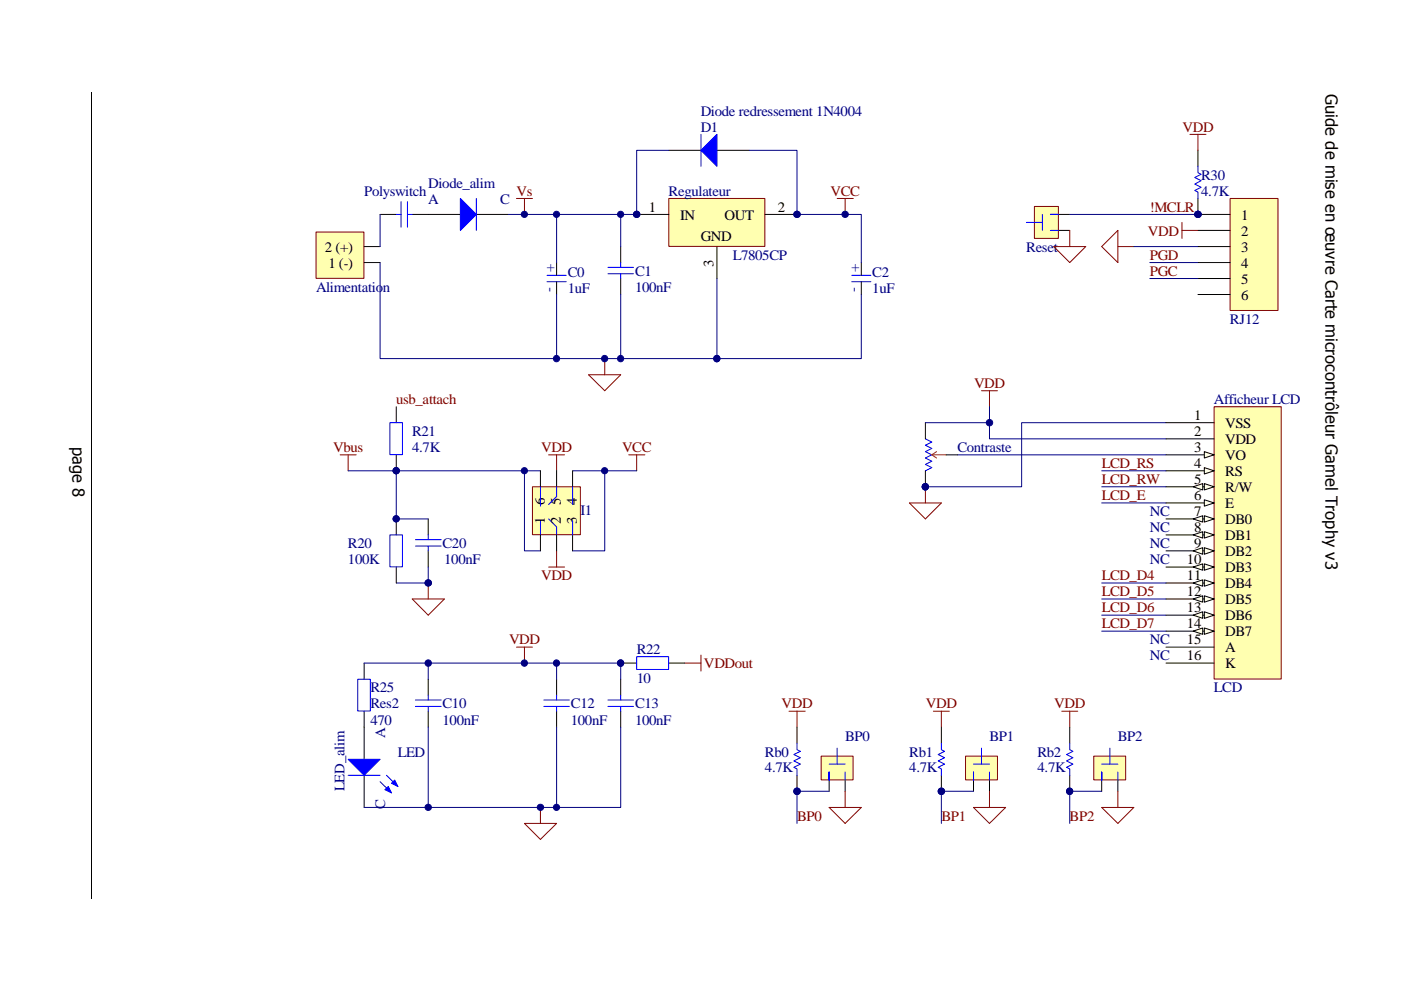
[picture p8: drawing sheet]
<svg xmlns="http://www.w3.org/2000/svg" width="297mm" height="210mm" viewBox="0 0 297 210" stroke-linecap="round" stroke-linejoin="round" font-family="sans-serif">
<path d="M19.4 19.5v171" fill="none" stroke="#000" stroke-width=".21"/>
<path d="M177.5 42.1h3.4M179.2 42.1v3.4" fill="none" stroke="#800000" stroke-width=".21"/>
<circle cx="179.2" cy="45.5" r=".67" fill="#000080"/>
<circle cx="179.2" cy="45.5" r=".67" fill="none" stroke="#000080" stroke-width=".21"/>
<path d="M124.8 79.5h6.8l-3.4 3.3zM128.2 76v3.5" fill="none" stroke="#800000" stroke-width=".21"/>
<circle cx="128.2" cy="76" r=".67" fill="#000080"/>
<g fill="none" stroke="#000080" stroke-width=".21">
<path d="M152 59.1v16.9h30.6v-13.6"/>
<circle cx="128.2" cy="76" r=".67"/>
</g>
<path d="M180.6 59.7h4M180.6 58.4h4" fill="none" stroke="#00f" stroke-width=".21"/>
<path d="M182.6 55.7v2.7M182.6 59.7v2.7" fill="none" stroke="#000" stroke-width=".21"/>
<circle cx="152" cy="76" r=".67" fill="#000080"/>
<circle cx="152" cy="76" r=".67" fill="none" stroke="#000080" stroke-width=".21"/>
<path d="M109.5 42.1h3.4M111.2 42.1v3.4" fill="none" stroke="#800000" stroke-width=".21"/>
<circle cx="111.2" cy="45.4" r=".65" fill="#000080"/>
<circle cx="111.2" cy="45.4" r=".65" fill="none" stroke="#000080" stroke-width=".21"/>
<path d="M116 59.7h4M116 58.4h4M128.9 56.7h5.4M128.9 58h5.4M131.6 55.7v1M131.6 58v1.1" fill="none" stroke="#00f" stroke-width=".21"/>
<path d="M90.8 45.5h6.8M101 45.5h6.8M118 55.7v2.7M118 59.7v2.7M131.6 52.3v3.4M131.6 59.1v3.3" fill="none" stroke="#000" stroke-width=".21"/>
<path d="M97.6 42.1l3.4 3.4-3.4 3.4z" fill="#00f"/>
<path d="M97.6 42.1l3.4 3.4-3.4 3.4zM101 42.1v6.8" fill="none" stroke="#00f" stroke-width=".21"/>
<path d="M80.6 55.7v20.3h71.4" fill="none" stroke="#000080" stroke-width=".21"/>
<circle cx="152" cy="76" r=".67" fill="#000080"/>
<circle cx="152" cy="76" r=".67" fill="none" stroke="#000080" stroke-width=".21"/>
<path d="M141.8 42.1h20.4v10.1h-20.4z" fill-rule="evenodd" fill="#ffffb0"/>
<path d="M141.8 42.1h20.4v10.1h-20.4z" fill="none" stroke="#800000" stroke-width=".21"/>
<path d="M135 45.5h6.8M152 52.3v6.8M162.2 45.5h6.8" fill="none" stroke="#000" stroke-width=".21"/>
<circle cx="135" cy="45.5" r=".67" fill="#000080"/>
<circle cx="135" cy="45.5" r=".67" fill="none" stroke="#000080" stroke-width=".21"/>
<circle cx="169" cy="45.5" r=".67" fill="#000080"/>
<circle cx="169" cy="45.5" r=".67" fill="none" stroke="#000080" stroke-width=".21"/>
<path d="M80.6 45.5h3.4M87.4 45.5h3.4" fill="none" stroke="#000" stroke-width=".21"/>
<path d="M84 45.5h1M85 42.8v5.4M86.4 42.8v5.4M86.4 45.5h1" fill="none" stroke="#00f" stroke-width=".21"/>
<path d="M67 49.2h10.2v9.8h-10.2z" fill-rule="evenodd" fill="#ffffb0"/>
<path d="M67 49.2h10.2v9.8h-10.2z" fill="none" stroke="#800000" stroke-width=".21"/>
<path d="M141.8 31.9h6.8M152 31.9h6.8M77.2 55.7h3.4M77.2 52.3h3.4" fill="none" stroke="#000" stroke-width=".21"/>
<path d="M152 28.5v6.8l-3.4-3.4z" fill="#00f"/>
<path d="M148.6 28.5v6.8M152 28.5v6.8l-3.4-3.4z" fill="none" stroke="#00f" stroke-width=".21"/>
<path d="M158.8 31.9h10.2v13.6h13.6v10.2" fill="none" stroke="#000080" stroke-width=".21"/>
<circle cx="169" cy="45.5" r=".67" fill="#000080"/>
<g fill="none" stroke="#000080" stroke-width=".21">
<path d="M141.8 31.9h-6.8v13.6h-27.2"/>
<circle cx="169" cy="45.5" r=".67"/>
</g>
<circle cx="135" cy="45.5" r=".67" fill="#000080"/>
<g fill="none" stroke="#000080" stroke-width=".21">
<path d="M118 62.4v13.6"/>
<circle cx="135" cy="45.5" r=".67"/>
</g>
<circle cx="118" cy="76" r=".67" fill="#000080"/>
<g fill="none" stroke="#000080" stroke-width=".21">
<path d="M131.6 62.4v13.6"/>
<circle cx="118" cy="76" r=".67"/>
</g>
<circle cx="131.6" cy="76" r=".66" fill="#000080"/>
<g fill="none" stroke="#000080" stroke-width=".21">
<path d="M131.6 45.5v6.8"/>
<circle cx="131.6" cy="76" r=".66"/>
</g>
<circle cx="131.6" cy="45.4" r=".65" fill="#000080"/>
<g fill="none" stroke="#000080" stroke-width=".21">
<path d="M118 45.5v10.2"/>
<circle cx="131.6" cy="45.4" r=".65"/>
</g>
<circle cx="118" cy="45.4" r=".66" fill="#000080"/>
<g fill="none" stroke="#000080" stroke-width=".21">
<path d="M80.6 45.5v6.8"/>
<circle cx="118" cy="45.4" r=".66"/>
</g>
<path d="M90.8 144v3.4M90.8 150.8v3.4M118 144v3.4M118 150.8v3.4M131.6 144v3.4M131.6 150.8v3.4" fill="none" stroke="#000" stroke-width=".21"/>
<path d="M88.1 148.4h5.4M88.1 149.8h5.4M90.8 147.4v1M90.8 149.8v1M115.3 148.4h5.4M115.3 149.8h5.4M118 147.4v1M118 149.8v1M128.9 148.4h5.4M128.9 149.8h5.4M131.6 147.4v1M131.6 149.8v1" fill="none" stroke="#00f" stroke-width=".21"/>
<path d="M111.2 174.6h6.8l-3.4 3.4zM114.6 171.2v3.4" fill="none" stroke="#800000" stroke-width=".21"/>
<circle cx="114.6" cy="171.2" r=".67" fill="#000080"/>
<circle cx="114.6" cy="171.2" r=".67" fill="none" stroke="#000080" stroke-width=".21"/>
<path d="M109.5 137.2h3.4M111.2 137.2v3.4" fill="none" stroke="#800000" stroke-width=".21"/>
<circle cx="111.2" cy="140.6" r=".66" fill="#000080"/>
<circle cx="111.2" cy="140.6" r=".66" fill="none" stroke="#000080" stroke-width=".21"/>
<path d="M77.2 140.6v3.4M77.2 150.8v10.2M77.2 164.4v6.8" fill="none" stroke="#000" stroke-width=".21"/>
<path d="M75.8 144h2.7v6.7h-2.7z" fill="none" stroke="#00f" stroke-width=".21"/>
<path d="M73.8 161h6.8l-3.4 3.4z" fill="#00f"/>
<path d="M73.8 161h6.8l-3.4 3.4zM80.6 165.7l2.4 2.4M81.9 164.4l2.5 2.4" fill="none" stroke="#00f" stroke-width=".21"/>
<path d="M81.6 167.4l.7-.6 .7 1.3z" fill="#00f"/>
<path d="M81.6 167.4l.7-.6 .7 1.3z" fill="none" stroke="#00f" stroke-width=".21"/>
<path d="M83 166.1l.7-.7 .7 1.4z" fill="#00f"/>
<path d="M73.8 164.4h6.8M83 166.1l.7-.7 .7 1.4z" fill="none" stroke="#00f" stroke-width=".21"/>
<path d="M77.2 140.6h54.4v3.4" fill="none" stroke="#000080" stroke-width=".21"/>
<circle cx="131.6" cy="140.6" r=".66" fill="#000080"/>
<g fill="none" stroke="#000080" stroke-width=".21">
<path d="M118 140.6v3.4M131.6 154.2v17h-54.4"/>
<circle cx="131.6" cy="140.6" r=".66"/>
</g>
<circle cx="118" cy="140.6" r=".67" fill="#000080"/>
<g fill="none" stroke="#000080" stroke-width=".21">
<path d="M118 154.2v17"/>
<circle cx="118" cy="140.6" r=".67"/>
</g>
<circle cx="118" cy="171.2" r=".66" fill="#000080"/>
<g fill="none" stroke="#000080" stroke-width=".21">
<path d="M90.8 140.6v3.4"/>
<circle cx="118" cy="171.2" r=".66"/>
</g>
<circle cx="90.8" cy="140.6" r=".68" fill="#000080"/>
<g fill="none" stroke="#000080" stroke-width=".21">
<path d="M90.8 154.2v17"/>
<circle cx="90.8" cy="140.6" r=".68"/>
</g>
<circle cx="90.8" cy="171.2" r=".67" fill="#000080"/>
<circle cx="90.8" cy="171.2" r=".67" fill="none" stroke="#000080" stroke-width=".21"/>
<path d="M131.6 140.6h3.4M141.8 140.6h3.4" fill="none" stroke="#000" stroke-width=".21"/>
<path d="M135 139.2h6.8v2.7h-6.8z" fill="none" stroke="#00f" stroke-width=".21"/>
<circle cx="131.6" cy="140.6" r=".66" fill="#000080"/>
<g fill="none" stroke="#000080" stroke-width=".21">
<path d="M84 99.8h30.6M121.4 99.8h13.6"/>
<circle cx="131.6" cy="140.6" r=".66"/>
</g>
<path d="M72.1 96.4h3.4M73.8 96.4v3.4M116.3 96.4h3.4M118 96.4v3.4M133.3 96.4h3.4M135 96.4v3.4M148.6 138.9v3.4M145.2 140.6h3.4" fill="none" stroke="#800000" stroke-width=".21"/>
<path d="M90.8 110v3.4M90.8 116.8v3.4" fill="none" stroke="#000" stroke-width=".21"/>
<path d="M88.1 114.4h5.4M88.1 115.8h5.4M90.8 113.4v1M90.8 115.8v1" fill="none" stroke="#00f" stroke-width=".21"/>
<circle cx="84" cy="99.8" r=".66" fill="#000080"/>
<g fill="none" stroke="#000080" stroke-width=".21">
<path d="M73.8 99.8h10.2v10.2h6.8"/>
<circle cx="84" cy="99.8" r=".66"/>
</g>
<circle cx="84" cy="99.8" r=".66" fill="#000080"/>
<circle cx="84" cy="99.8" r=".66" fill="none" stroke="#000080" stroke-width=".21"/>
<circle cx="84" cy="110" r=".66" fill="#000080"/>
<g fill="none" stroke="#000080" stroke-width=".21">
<path d="M90.8 120.2v3.4h-6.8"/>
<circle cx="84" cy="110" r=".66"/>
</g>
<circle cx="90.8" cy="123.6" r=".67" fill="#000080"/>
<circle cx="90.8" cy="123.6" r=".67" fill="none" stroke="#000080" stroke-width=".21"/>
<path d="M84 110v3.4M84 120.2v3.4" fill="none" stroke="#000" stroke-width=".21"/>
<path d="M82.7 113.4h2.6v6.8h-2.6z" fill="none" stroke="#00f" stroke-width=".21"/>
<circle cx="84" cy="110" r=".66" fill="#000080"/>
<circle cx="84" cy="110" r=".66" fill="none" stroke="#000080" stroke-width=".21"/>
<path d="M84 86.2v3.4M84 96.4v3.4" fill="none" stroke="#000" stroke-width=".21"/>
<path d="M82.7 89.6h2.6v6.8h-2.6z" fill="none" stroke="#00f" stroke-width=".21"/>
<circle cx="84" cy="99.8" r=".66" fill="#000080"/>
<circle cx="84" cy="99.8" r=".66" fill="none" stroke="#000080" stroke-width=".21"/>
<path d="M87.4 127h6.8l-3.4 3.4zM90.8 123.6v3.4" fill="none" stroke="#800000" stroke-width=".21"/>
<circle cx="90.8" cy="123.6" r=".67" fill="#000080"/>
<g fill="none" stroke="#000080" stroke-width=".21">
<path d="M128.2 99.8v17h-6.8"/>
<circle cx="90.8" cy="123.6" r=".67"/>
</g>
<circle cx="128.2" cy="99.8" r=".66" fill="#000080"/>
<g fill="none" stroke="#000080" stroke-width=".21">
<path d="M111.2 99.8v17h3.4"/>
<circle cx="128.2" cy="99.8" r=".66"/>
</g>
<circle cx="111.2" cy="99.8" r=".65" fill="#000080"/>
<circle cx="111.2" cy="99.8" r=".65" fill="none" stroke="#000080" stroke-width=".21"/>
<path d="M118 116.8v3.4M116.3 120.2h3.4" fill="none" stroke="#800000" stroke-width=".21"/>
<path d="M112.9 103.2h10.1v10.2h-10.1z" fill-rule="evenodd" fill="#ffffb0"/>
<path d="M112.9 103.2h10.1v10.2h-10.1z" fill="none" stroke="#800000" stroke-width=".21"/>
<path d="M114.6 103.2v4.1M114.6 110.4v3M116.3 110l1.7 1.7v1.7M118 103.2v2.1l-1.7 1.7M121.4 103.2v3.8M121.4 110.4v3" fill="none" stroke="#00f" stroke-width=".21"/>
<path d="M224.4 45.5h2.4M224.4 48.9h2.4M114.6 99.8v3.4M118 99.8v3.4M121.4 99.8v3.4M114.6 113.4v3.4M118 113.4v3.4M121.4 113.4v3.4" fill="none" stroke="#000" stroke-width=".21"/>
<path d="M219.3 43.8h5.1v6.7h-5.1z" fill-rule="evenodd" fill="#ffffb0"/>
<path d="M219.3 43.8h5.1v6.7h-5.1zM223.4 52.3h6.8l-3.4 3.4zM226.8 48.9v3.4M237 52.3h3.4M237 48.9v6.8l-3.4-3.4zM250.6 47.2v3.3M250.6 48.9h3.4" fill="none" stroke="#800000" stroke-width=".21"/>
<path d="M217.6 47.2h3.4M221 45.5v3.4M222.7 45.5h1.7M222.7 48.9h1.7" fill="none" stroke="#00f" stroke-width=".21"/>
<path d="M260.8 42.1h10.2v23.7h-10.2z" fill-rule="evenodd" fill="#ffffb0"/>
<path d="M260.8 42.1h10.2v23.7h-10.2z" fill="none" stroke="#800000" stroke-width=".21"/>
<path d="M254 45.5h6.8M254 48.9h6.8M254 52.3h6.8M254 55.7h6.8M254 59.1h6.8M254 62.4h6.8" fill="none" stroke="#000" stroke-width=".21"/>
<circle cx="254" cy="45.5" r=".67" fill="#000080"/>
<circle cx="254" cy="45.5" r=".67" fill="none" stroke="#000080" stroke-width=".21"/>
<path d="M254 31.9v3.4M254 42.1v3.4" fill="none" stroke="#000" stroke-width=".21"/>
<path d="M254 35.3v1.3l.7 .4-1.4 .6 1.4 .7-1.4 .7 1.4 .7-1.4 .7 .7 .3v1.4" fill="none" stroke="#00f" stroke-width=".21"/>
<circle cx="254" cy="45.5" r=".67" fill="#000080"/>
<g fill="none" stroke="#000080" stroke-width=".21">
<path d="M226.8 45.5h27.2"/>
<circle cx="254" cy="45.5" r=".67"/>
</g>
<circle cx="254" cy="45.5" r=".67" fill="#000080"/>
<g fill="none" stroke="#000080" stroke-width=".21">
<path d="M240.4 52.3h13.6M243.8 55.7h10.2M243.8 59.1h10.2"/>
<circle cx="254" cy="45.5" r=".67"/>
</g>
<path d="M252.3 28.5h3.4M254 28.5v3.4M192.8 106.6h6.8l-3.4 3.4zM196.2 103.2v3.4" fill="none" stroke="#800000" stroke-width=".21"/>
<circle cx="196.2" cy="103.2" r=".66" fill="#000080"/>
<g fill="none" stroke="#000080" stroke-width=".21">
<path d="M247.2 89.6h-30.6v13.6h-20.4"/>
<circle cx="196.2" cy="103.2" r=".66"/>
</g>
<path d="M208.1 82.8h3.4M209.8 82.8v3.4" fill="none" stroke="#800000" stroke-width=".21"/>
<circle cx="196.2" cy="103.2" r=".66" fill="#000080"/>
<g fill="none" stroke="#000080" stroke-width=".21">
<path d="M203 96.4h44.2M209.8 86.2v6.8h37.4"/>
<circle cx="196.2" cy="103.2" r=".66"/>
</g>
<path d="M196.2 93l1.4 .7-1.4 .7 1.4 .7-1.4 .7 1.4 .6-1.4 .7 1.4 .7-1.4 .7 1.4 .6-1.4 .7" fill="none" stroke="#00f" stroke-width=".21"/>
<path d="M196.2 89.6v3.4M196.2 99.8v3.4M200.6 96.4h2.4" fill="none" stroke="#000" stroke-width=".21"/>
<path d="M197.9 96.4h2.7M198.6 95.8l-1 .6 1 .7" fill="none" stroke="#f00" stroke-width=".21"/>
<circle cx="196.2" cy="103.2" r=".66" fill="#000080"/>
<g fill="none" stroke="#000080" stroke-width=".21">
<path d="M196.2 89.6h13.6"/>
<circle cx="196.2" cy="103.2" r=".66"/>
</g>
<circle cx="209.8" cy="89.6" r=".68" fill="#000080"/>
<g fill="none" stroke="#000080" stroke-width=".21">
<path d="M233.6 99.8h13.6M233.6 106.6h13.6M233.6 103.2h13.6M233.6 130.4h13.6M233.6 123.6h13.6M233.6 127h13.6M233.6 133.8h13.6"/>
<circle cx="209.8" cy="89.6" r=".68"/>
</g>
<path d="M257.4 86.2h14.2v57.8h-14.2z" fill-rule="evenodd" fill="#ffffb0"/>
<path d="M257.4 86.2h14.2v57.8h-14.2z" fill="none" stroke="#800000" stroke-width=".21"/>
<path d="M247.2 89.6h10.2M247.2 93h10.2M247.2 96.4h10.2" fill="none" stroke="#000" stroke-width=".21"/>
<path d="M255.3 95.8l2.1 .6-2.1 .7z" fill="#ffffe8"/>
<path d="M247.2 99.8h10.2M255.3 95.8l2.1 .6-2.1 .7z" fill="none" stroke="#000" stroke-width=".21"/>
<path d="M255.3 99.1l2.1 .7-2.1 .7z" fill="#ffffe8"/>
<path d="M255.3 99.1l2.1 .7-2.1 .7zM247.2 103.2h10.2" fill="none" stroke="#000" stroke-width=".21"/>
<path d="M255.3 102.5l2.1 .7-2.1 .7z" fill="#ffffe8"/>
<path d="M255.3 102.5l2.1 .7-2.1 .7z" fill="none" stroke="#000" stroke-width=".21"/>
<path d="M253 103.2l2-.7v1.4z" fill="#ffffe8"/>
<path d="M247.2 106.6h10.2M253 103.2l2-.7v1.4z" fill="none" stroke="#000" stroke-width=".21"/>
<path d="M255.3 106l2.1 .6-2.1 .7z" fill="#ffffe8"/>
<path d="M247.2 110h10.2M255.3 106l2.1 .6-2.1 .7z" fill="none" stroke="#000" stroke-width=".21"/>
<path d="M255.3 109.3l2.1 .7-2.1 .7z" fill="#ffffe8"/>
<path d="M255.3 109.3l2.1 .7-2.1 .7z" fill="none" stroke="#000" stroke-width=".21"/>
<path d="M253 110l2-.7v1.4z" fill="#ffffe8"/>
<path d="M247.2 113.4h10.2M253 110l2-.7v1.4z" fill="none" stroke="#000" stroke-width=".21"/>
<path d="M255.3 112.7l2.1 .7-2.1 .7z" fill="#ffffe8"/>
<path d="M255.3 112.7l2.1 .7-2.1 .7z" fill="none" stroke="#000" stroke-width=".21"/>
<path d="M253 113.4l2-.7v1.4z" fill="#ffffe8"/>
<path d="M253 113.4l2-.7v1.4zM247.2 137.2h10.2M247.2 133.8h10.2M247.2 140.6h10.2" fill="none" stroke="#000" stroke-width=".21"/>
<path d="M255.3 133.1l2.1 .7-2.1 .7z" fill="#ffffe8"/>
<path d="M255.3 133.1l2.1 .7-2.1 .7z" fill="none" stroke="#000" stroke-width=".21"/>
<path d="M253 133.8l2-.7v1.4z" fill="#ffffe8"/>
<path d="M247.2 130.4h10.2M253 133.8l2-.7v1.4z" fill="none" stroke="#000" stroke-width=".21"/>
<path d="M255.3 129.7l2.1 .7-2.1 .7z" fill="#ffffe8"/>
<path d="M255.3 129.7l2.1 .7-2.1 .7z" fill="none" stroke="#000" stroke-width=".21"/>
<path d="M253 130.4l2-.7v1.4z" fill="#ffffe8"/>
<path d="M247.2 127h10.2M253 130.4l2-.7v1.4z" fill="none" stroke="#000" stroke-width=".21"/>
<path d="M255.3 126.3l2.1 .7-2.1 .7z" fill="#ffffe8"/>
<path d="M255.3 126.3l2.1 .7-2.1 .7z" fill="none" stroke="#000" stroke-width=".21"/>
<path d="M253 127l2-.7v1.4z" fill="#ffffe8"/>
<path d="M247.2 123.6h10.2M253 127l2-.7v1.4z" fill="none" stroke="#000" stroke-width=".21"/>
<path d="M255.3 122.9l2.1 .7-2.1 .7z" fill="#ffffe8"/>
<path d="M255.3 122.9l2.1 .7-2.1 .7z" fill="none" stroke="#000" stroke-width=".21"/>
<path d="M253 123.6l2-.7v1.4z" fill="#ffffe8"/>
<path d="M247.2 120.2h10.2M253 123.6l2-.7v1.4z" fill="none" stroke="#000" stroke-width=".21"/>
<path d="M255.3 119.5l2.1 .7-2.1 .7z" fill="#ffffe8"/>
<path d="M255.3 119.5l2.1 .7-2.1 .7z" fill="none" stroke="#000" stroke-width=".21"/>
<path d="M253 120.2l2-.7v1.4z" fill="#ffffe8"/>
<path d="M247.2 116.8h10.2M253 120.2l2-.7v1.4z" fill="none" stroke="#000" stroke-width=".21"/>
<path d="M255.3 116.1l2.1 .7-2.1 .7z" fill="#ffffe8"/>
<path d="M255.3 116.1l2.1 .7-2.1 .7z" fill="none" stroke="#000" stroke-width=".21"/>
<path d="M253 116.8l2-.7v1.4z" fill="#ffffe8"/>
<path d="M253 116.8l2-.7v1.4zM206.4 165.4v2.4M209.8 165.4v2.4" fill="none" stroke="#000" stroke-width=".21"/>
<path d="M204.7 160.3h6.8v5.1h-6.8z" fill-rule="evenodd" fill="#ffffb0"/>
<path d="M204.7 160.3h6.8v5.1h-6.8zM206.4 171.2h6.8l-3.4 3.4zM209.8 167.8v3.4" fill="none" stroke="#800000" stroke-width=".21"/>
<path d="M199.6 157.6v1.4l.7 .3-1.4 .7 1.4 .7-1.4 .6 1.4 .7-1.4 .7 .7 .3v1.4M208.1 158.6v3.4M206.4 163.7v1.7M206.4 162h3.4M209.8 163.7v1.7" fill="none" stroke="#00f" stroke-width=".21"/>
<path d="M199.6 154.2v3.4M199.6 164.4v3.4" fill="none" stroke="#000" stroke-width=".21"/>
<circle cx="199.6" cy="167.8" r=".68" fill="#000080"/>
<circle cx="199.6" cy="167.8" r=".68" fill="none" stroke="#000080" stroke-width=".21"/>
<path d="M197.9 150.8h3.4M199.6 150.8v3.4" fill="none" stroke="#800000" stroke-width=".21"/>
<path d="M233.6 165.4v2.4M237 165.4v2.4" fill="none" stroke="#000" stroke-width=".21"/>
<path d="M231.9 160.3h6.8v5.1h-6.8z" fill-rule="evenodd" fill="#ffffb0"/>
<path d="M231.9 160.3h6.8v5.1h-6.8z" fill="none" stroke="#800000" stroke-width=".21"/>
<path d="M226.8 157.6v1.4l.7 .3-1.4 .7 1.4 .7-1.4 .6 1.4 .7-1.4 .7 .7 .3v1.4M235.3 158.6v3.4M233.6 163.7v1.7M233.6 162h3.4M237 163.7v1.7" fill="none" stroke="#00f" stroke-width=".21"/>
<path d="M226.8 154.2v3.4M226.8 164.4v3.4" fill="none" stroke="#000" stroke-width=".21"/>
<circle cx="226.8" cy="167.8" r=".67" fill="#000080"/>
<g fill="none" stroke="#000080" stroke-width=".21">
<path d="M206.4 167.8h-6.8v6.8"/>
<circle cx="226.8" cy="167.8" r=".67"/>
</g>
<path d="M225.1 150.8h3.4M226.8 150.8v3.4M233.6 171.2h6.8l-3.4 3.4zM237 167.8v3.4" fill="none" stroke="#800000" stroke-width=".21"/>
<circle cx="199.6" cy="167.8" r=".68" fill="#000080"/>
<g fill="none" stroke="#000080" stroke-width=".21">
<path d="M233.6 167.8h-6.8v6.8"/>
<circle cx="199.6" cy="167.8" r=".68"/>
</g>
<circle cx="226.8" cy="167.8" r=".67" fill="#000080"/>
<circle cx="226.8" cy="167.8" r=".67" fill="none" stroke="#000080" stroke-width=".21"/>
<path d="M175.8 165.4v2.4M179.2 165.4v2.4" fill="none" stroke="#000" stroke-width=".21"/>
<path d="M174.1 160.3h6.8v5.1h-6.8z" fill-rule="evenodd" fill="#ffffb0"/>
<path d="M174.1 160.3h6.8v5.1h-6.8zM175.8 171.2h6.8l-3.4 3.4zM179.2 167.8v3.4" fill="none" stroke="#800000" stroke-width=".21"/>
<path d="M169 157.6v1.4l.7 .3-1.4 .7 1.4 .7-1.4 .6 1.4 .7-1.4 .7 .7 .3v1.4M177.5 158.6v3.4M175.8 163.7v1.7M175.8 162h3.4M179.2 163.7v1.7" fill="none" stroke="#00f" stroke-width=".21"/>
<path d="M169 154.2v3.4M169 164.4v3.4" fill="none" stroke="#000" stroke-width=".21"/>
<circle cx="169" cy="167.8" r=".68" fill="#000080"/>
<g fill="none" stroke="#000080" stroke-width=".21">
<path d="M175.8 167.8h-6.8v6.8"/>
<circle cx="169" cy="167.8" r=".68"/>
</g>
<path d="M167.3 150.8h3.4M169 150.8v3.4" fill="none" stroke="#800000" stroke-width=".21"/>
<circle cx="169" cy="167.8" r=".68" fill="#000080"/>
<circle cx="169" cy="167.8" r=".68" fill="none" stroke="#000080" stroke-width=".21"/>
<g font-size="3.5">
<text x="281" y="20" transform="rotate(90 281 20)">Guide de mise en œuvre Carte microcontrôleur Gamel Trophy v3</text>
<text x="15.4" y="94.7" transform="rotate(90 15.4 94.7)">page 8</text>
</g>
<g font-size="3.1" fill="#000080">
<text x="148.6" y="27.9">D1</text>
<text x="148.6" y="24.5">Diode redressement 1N4004</text>
<text x="77.2" y="41.5">Polyswitch</text>
<text x="90.8" y="39.8">Diode_alim</text>
<text x="141.8" y="41.5">Regulateur</text>
<text x="254.7" y="41.5">4.7K</text>
<text x="254.7" y="38.1">R30</text>
<text x="90.8" y="43.2">A</text>
<text x="106.1" y="43.2">C</text>
<text x="217.6" y="53.4">Reset</text>
<text x="117.6" y="57.7" transform="rotate(-90 117.6 57.7)">+</text>
<text x="120.4" y="58.8">C0</text>
<text x="134.6" y="58.5">C1</text>
<text x="155.4" y="55.1">L7805CP</text>
<text x="182.2" y="57.7" transform="rotate(-90 182.2 57.7)">+</text>
<text x="184.9" y="58.8">C2</text>
<text x="67" y="61.9">Alimentation</text>
<text x="117.2" y="61.8" transform="rotate(-90 117.2 61.8)">-</text>
<text x="120.4" y="62.2">1uF</text>
<text x="134.6" y="61.9">100nF</text>
<text x="181.8" y="61.8" transform="rotate(-90 181.8 61.8)">-</text>
<text x="184.9" y="62.2">1uF</text>
<text x="260.8" y="68.7">RJ12</text>
<text x="257.4" y="85.6">Afficheur LCD</text>
<text x="87.4" y="95.8">4.7K</text>
<text x="87.4" y="92.5">R21</text>
<text x="203" y="95.8">Contraste</text>
<text x="123.1" y="109.1">I1</text>
<text x="243.8" y="109.4">NC</text>
<text x="243.8" y="112.8">NC</text>
<text x="73.8" y="119.6">100K</text>
<text x="73.8" y="116.2">R20</text>
<text x="93.8" y="116.2">C20</text>
<text x="94.2" y="119.6">100nF</text>
<text x="243.8" y="116.2">NC</text>
<text x="243.8" y="119.6">NC</text>
<text x="243.8" y="136.6">NC</text>
<text x="135" y="138.6">R22</text>
<text x="243.8" y="140">NC</text>
<text x="78.6" y="146.8">R25</text>
<text x="135" y="144.8">10</text>
<text x="257.4" y="146.8">LCD</text>
<text x="78.6" y="153.6">470</text>
<text x="78.6" y="150.2">Res2</text>
<text x="93.8" y="153.6">100nF</text>
<text x="93.8" y="150.2">C10</text>
<text x="121.1" y="153.6">100nF</text>
<text x="121.1" y="150.2">C12</text>
<text x="134.6" y="153.6">100nF</text>
<text x="134.6" y="150.2">C13</text>
<text x="81.6" y="156.4" transform="rotate(-90 81.6 156.4)">A</text>
<text x="84.3" y="160.4">LED</text>
<text x="162.2" y="160.4">Rb0</text>
<text x="179.2" y="157">BP0</text>
<text x="192.8" y="160.4">Rb1</text>
<text x="209.8" y="157">BP1</text>
<text x="220" y="160.4">Rb2</text>
<text x="237" y="157">BP2</text>
<text x="73.1" y="167.8" transform="rotate(-90 73.1 167.8)">LED_alim</text>
<text x="162.2" y="163.8">4.7K</text>
<text x="192.8" y="163.8">4.7K</text>
<text x="220" y="163.8">4.7K</text>
<text x="81.6" y="171.5" transform="rotate(-90 81.6 171.5)">C</text>
</g>
<g font-size="3.1" fill="#800000">
<text x="250.7" y="27.9">VDD</text>
<text x="109.5" y="41.5">Vs</text>
<text x="176.1" y="41.5">VCC</text>
<text x="243.8" y="44.9">!MCLR</text>
<text x="243.4" y="50">VDD</text>
<text x="243.8" y="55.1">PGD</text>
<text x="243.8" y="58.5">PGC</text>
<text x="206.5" y="82.3">VDD</text>
<text x="84" y="85.6">usb_attach</text>
<text x="70.6" y="95.8">Vbus</text>
<text x="114.7" y="95.8">VDD</text>
<text x="131.9" y="95.8">VCC</text>
<text x="233.6" y="99.2">LCD_RS</text>
<text x="233.6" y="102.7">LCD_RW</text>
<text x="233.6" y="106">LCD_E</text>
<text x="114.7" y="123">VDD</text>
<text x="233.6" y="123">LCD_D4</text>
<text x="233.6" y="126.4">LCD_D5</text>
<text x="233.6" y="129.8">LCD_D6</text>
<text x="107.9" y="136.6">VDD</text>
<text x="233.6" y="133.2">LCD_D7</text>
<text x="149.3" y="141.7">VDDout</text>
<text x="165.7" y="150.2">VDD</text>
<text x="196.3" y="150.2">VDD</text>
<text x="223.5" y="150.2">VDD</text>
<text x="169" y="174">BP0</text>
<text x="199.6" y="174">BP1</text>
<text x="226.8" y="174">BP2</text>
</g>
<g font-size="3.1">
<text x="137.6" y="44.9">1</text>
<text x="144.2" y="46.6">IN</text>
<text x="153.6" y="46.6">OUT</text>
<text x="164.9" y="44.9">2</text>
<text x="263.2" y="46.6">1</text>
<text x="68.9" y="53.4">2 (+)</text>
<text x="148.6" y="51">GND</text>
<text x="263.2" y="50">2</text>
<text x="263.2" y="53.4">3</text>
<text x="69.6" y="56.8">1 (-)</text>
<text x="151.2" y="56.5" transform="rotate(-90 151.2 56.5)">3</text>
<text x="263.2" y="56.8">4</text>
<text x="263.2" y="60.2">5</text>
<text x="263.2" y="63.6">6</text>
<text x="253.2" y="89.1">1</text>
<text x="253.2" y="92.5">2</text>
<text x="253.2" y="95.8">3</text>
<text x="259.7" y="90.8">VSS</text>
<text x="259.7" y="94.1">VDD</text>
<text x="253.2" y="99.2">4</text>
<text x="259.7" y="97.5">VO</text>
<text x="259.7" y="101">RS</text>
<text x="115.5" y="107.1" transform="rotate(-90 115.5 107.1)">6</text>
<text x="118.9" y="107.1" transform="rotate(-90 118.9 107.1)">5</text>
<text x="122.3" y="107.1" transform="rotate(-90 122.3 107.1)">4</text>
<text x="253.2" y="102.7">5</text>
<text x="253.2" y="106">6</text>
<text x="259.7" y="104.4">R/W</text>
<text x="259.7" y="107.7">E</text>
<text x="115.5" y="111.1" transform="rotate(-90 115.5 111.1)">1</text>
<text x="118.9" y="111.1" transform="rotate(-90 118.9 111.1)">2</text>
<text x="122.3" y="111.1" transform="rotate(-90 122.3 111.1)">3</text>
<text x="253.2" y="109.4">7</text>
<text x="253.2" y="112.8">8</text>
<text x="259.7" y="111.1">DB0</text>
<text x="251.7" y="119.6">10</text>
<text x="253.2" y="116.2">9</text>
<text x="259.7" y="114.6">DB1</text>
<text x="259.7" y="117.9">DB2</text>
<text x="251.7" y="123">11</text>
<text x="259.7" y="124.7">DB4</text>
<text x="259.7" y="121.3">DB3</text>
<text x="251.7" y="129.8">13</text>
<text x="251.7" y="126.4">12</text>
<text x="259.7" y="131.5">DB6</text>
<text x="259.7" y="128.1">DB5</text>
<text x="251.7" y="136.6">15</text>
<text x="251.7" y="133.2">14</text>
<text x="259.7" y="134.9">DB7</text>
<text x="251.7" y="140">16</text>
<text x="259.7" y="141.7">K</text>
<text x="259.7" y="138.3">A</text>
</g>
</svg>
